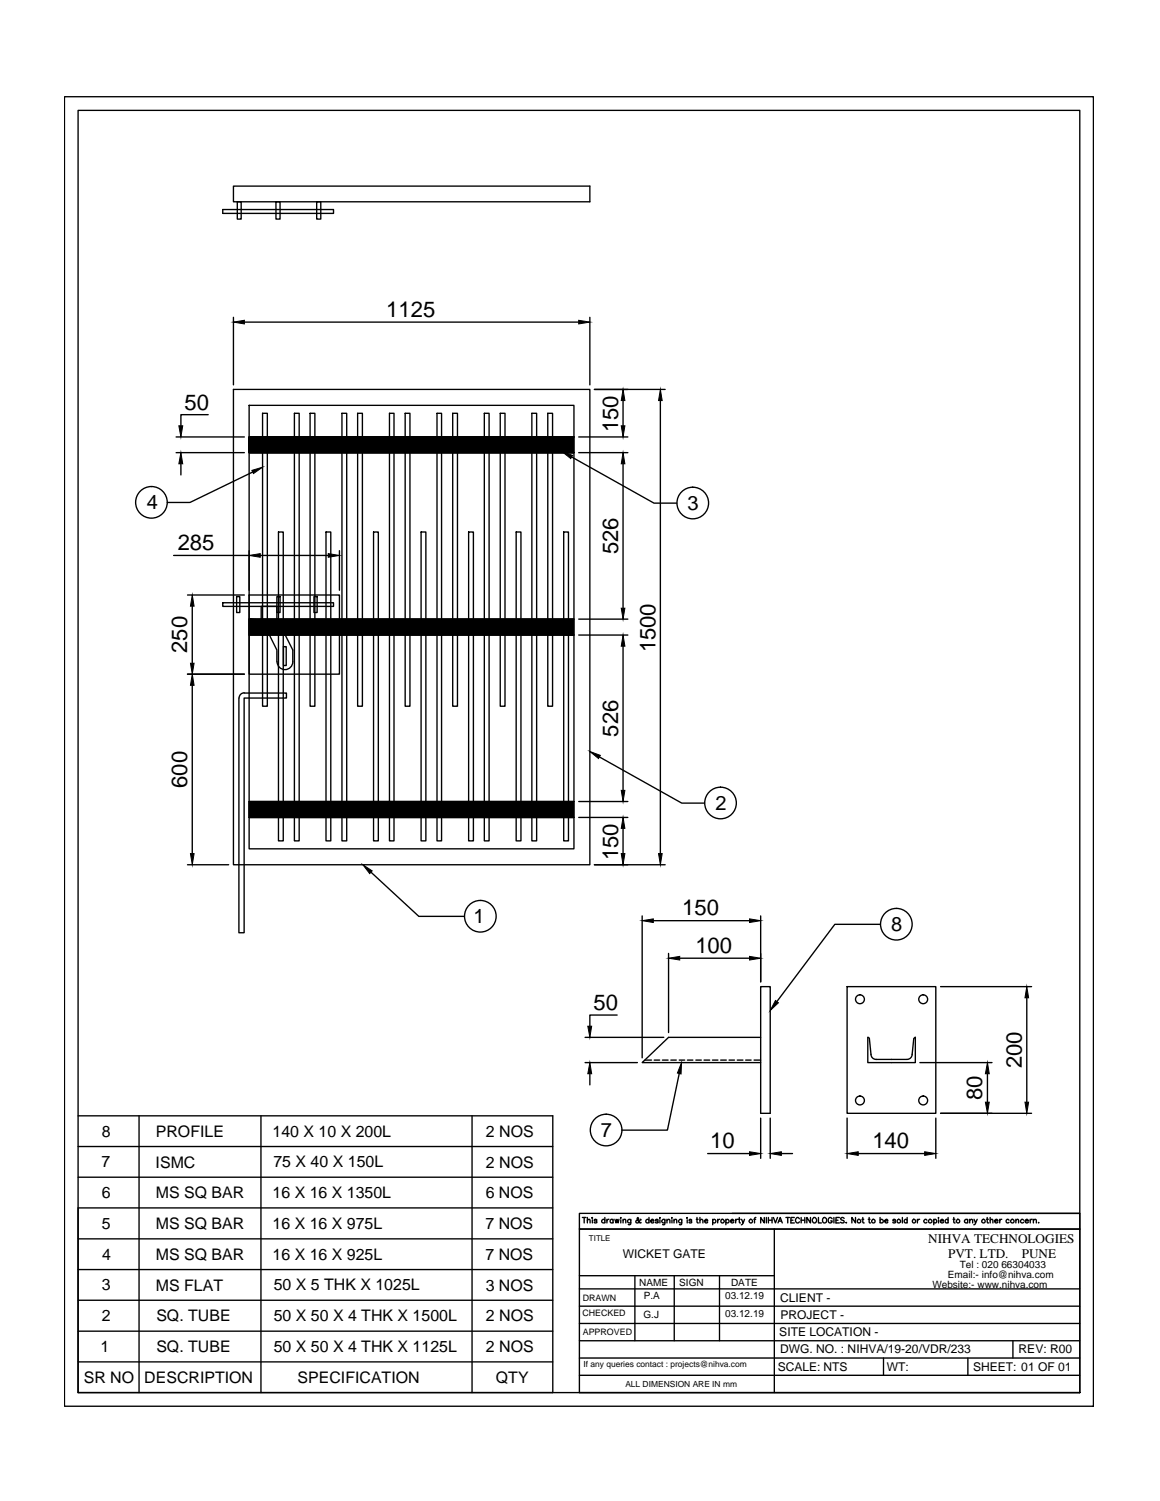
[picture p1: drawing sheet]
<svg xmlns="http://www.w3.org/2000/svg" width="216mm" height="279mm" viewBox="0 0 216 279" stroke-linecap="round" stroke-linejoin="round" font-family="sans-serif">
<!-- layer: 0 -->
<g fill="none" stroke="#000" stroke-width=".25">
<path d="M12 18h191.5v243.8h-191.5zM14.5 20.5h186.5v238.7v-33.3h-93.2v2.9h93.2h-93.2v30.4h93.2h-186.5zM41.5 39h20.6v.7h-20.6zM43.4 34.6h66.4v3h-66.4zM44.2 37.6h.7v3.2h-.7zM51.4 37.6h.7v3.2h-.7zM58.9 37.6h.8v3.2h-.8zM43.4 59.1v12.5M45.5 60h62.2M109.8 59.1v12.5M38.7 77.2h-5v2.1M43.4 72.5h66.4v88.5h-66.4z"/>
<path d="M46.4 75.5h60.4v82.5h-60.4zM110.6 72.5h13.2M116 74.6v4.7M122.9 74.6v84.3M32.8 81.3h12.7M32.8 84.3h12.7M33.7 86.3v2.1M46.4 81.3v3h60.4h-60.4v-3h60.4zM47 87.9l-11.6 5.6h-4.3M106.4 85.1l15.3 8.6h4.3M107.7 81.3h9.2M107.7 84.3h9.2"/>
<path d="M116 86.3v26.9M32.3 103.4h14.1M34.9 110.8h10.6M35.8 112.8v10.7M41.5 112.2h20.6v.7h-20.6zM44 111.1h.6v2.9h-.6zM46.4 110.8h16.8v14.7h-16.8zM46.4 102.5v7.4M48.4 103.4h12.7M51.5 111.1h.6v2.9h-.6zM58.4 111.1h.6v2.9h-.6zM63.2 102.5v7.4"/>
<path d="M106.8 115.2h-60.4v3h60.4M107.7 115.2h9.2M107.7 118.2h9.2M34.9 125.5h10.6M35.8 127.6v31.3M44.5 129.9a.95 .95 0 0 1 1-.9h7.8v.9h-7.9v43.7h-.9v-43.7M51.5 123.2v-2.2l-2.9-5.9v-2.2h2.9v2.2l3 5.9v2.2M51.6 123.2a1.46 1.46 0 0 0 1.4 1.4 1.46 1.46 0 0 0 1.5-1.4M52.8 120.4h.5v3.5h-.5zM116 120.3v26.8M106.8 149.2h-60.4v3h60.4M107.7 149.2h9.2"/>
<path d="M107.7 152.2h9.2M111.6 140.9l15.3 8.6h4.2M116 154.2v4.7M34.9 161h7.7M69.1 162.4l8.8 8.2h8.5M110.6 161h13.2M119.5 170.5v26.4M121.6 171.4h17.9M124.4 177.5v14.7M126.5 178.4h13M141.6 170.5v12.3M163.8 172.1h-8.4l-10.8 14.4"/>
<path d="M108.9 193.1h14.6M108.9 197.8h9.7M109.8 199.9v2M114.9 188.9h-5.1v2.1M120 197.3h1.3M121.8 197.3h1M123.3 197.3h1M124.9 197.3h1M126.4 199.8l-2.2 10.6h-8.4M126.4 197.3h1M127.9 197.3h1.1M129.5 197.3h1"/>
<path d="M131 197.3h1.1M132.6 197.3h1M134.1 197.3h1.1M135.7 197.3h1M137.2 197.3h1.1M138.8 197.3h1M140.3 197.3h1.3M141.6 183.7h1.8v23.5h-1.8zM141.6 193.1h-17.2l-4.9 4.7h22.1M157.7 183.7h16.5v23.5h-16.5zM161.5 193.1v4.7h8.9v-4.7M161.5 193.1l.3 .3 .3 2.9a.95 .95 0 0 0 .9 .9h5.8a.95 .95 0 0 0 1-.9l.3-2.9"/>
<path d="M170.4 193.1l-.3 .2M171.2 197.8h13.4M175.1 183.7h16.9M183.8 199.9v5.3M191.1 185.7v19.5M14.5 207.7h88.4v51.5h-88.4v-34.4h88.4M14.5 219.1h88.4M14.5 213.4h88.4M25.9 207.7v51.5M48.6 207.7v51.5M87.9 207.7v51.5M131.7 214.7h7.8"/>
<path d="M141.6 208.1v7.5M143.4 208.1v7.5M145.4 214.7h2.1M157.7 208.1v7.5M159.7 214.7h12.4M174.2 208.1v7.5M175.1 207.2h16.9M14.5 236.3h88.4M14.5 230.6h88.4M107.8 239.9h93.2M107.8 237.5h36.3M108.4 226.6h.7"/>
<path d="M108.7 226.6v1M109.3 227.2l.4-.2 .1 .6M109.3 226.6v1M110.3 226.6v.2zM110.3 227v.6M111.1 227.1l-.2-.1-.3 .1 .4 .2 .1 .3h-.3l-.2-.1M112.6 227.1a.33 .33 0 0 0-.5 0 .33 .33 0 0 0 0 .5 .33 .33 0 0 0 .5-.1M112.6 226.6v1M113 227v.6M113.3 227l-.3 .3M114.1 227.1a.31 .31 0 0 0-.5 0 .31 .31 0 0 0 0 .5 .31 .31 0 0 0 .5-.1M114.1 227v.6"/>
<path d="M114.4 227l.3 .6 .1-.6 .2 .6 .2-.6M115.5 226.6v.2zM115.5 227v.6M116 227.2l.3-.2 .2 .6M116 227v.6M117.4 227v.9h-.5M117.4 227.1a.33 .33 0 0 0-.5 0 .33 .33 0 0 0 0 .5 .33 .33 0 0 0 .5-.1M118.2 237.5v12.1M119.3 227.1l-.1-.1a.57 .57 0 0 1-.8 .6v-.3l.4-.4-.1-.3-.1 .4 .5 .6h.2M120.8 227.1a.33 .33 0 0 0-.5 0 .33 .33 0 0 0 0 .5 .33 .33 0 0 0 .5-.1M120.8 226.6v1M121.1 227.3l.6-.1a.31 .31 0 0 0-.5-.1 .31 .31 0 0 0 0 .5 .31 .31 0 0 0 .5-.1"/>
<path d="M122.5 227.1l-.2-.1h-.3v.2l.4 .1 .1 .2-.2 .1-.3-.1M122.8 226.6v.2zM122.8 227v.6M123.8 227l-.1 .9h-.4M123.8 227.1a.33 .33 0 0 0-.5 0 .33 .33 0 0 0 0 .5 .33 .33 0 0 0 .5-.1M124.1 227.2l.3-.2h.2l.1 .6M124.1 227v.6M125.1 226.6v.2zM125.1 227v.6M125.4 227.2l.4-.2 .2 .6M125.4 227v.6M125.5 237.5v12.1"/>
<path d="M126.9 227l-.1 .9h-.3M126.9 227.1a.33 .33 0 0 0-.5 0 .33 .33 0 0 0 0 .5 .33 .33 0 0 0 .5-.1M127.8 226.7h.1zM127.9 227v.6M128.7 227.1l-.2-.1-.3 .1 .4 .2 .1 .3h-.3l-.2-.1M129.6 227h.3M129.7 226.6v.9l.3 .1M130.3 227.2l.4-.2 .1 .2v.4M130.3 226.6v1M131.1 227.3h.6a.32 .32 0 0 0-.4-.3 .32 .32 0 0 0-.2 .5 .32 .32 0 0 0 .4 .1l.2-.1M132.6 227.1a.33 .33 0 0 1 .5 0 .33 .33 0 0 1 0 .5 .33 .33 0 0 1-.5-.1M132.6 227v1"/>
<path d="M133.6 227v.6M133.9 237.5v12.1M134 227l-.4 .3M135.1 227.1a.33 .33 0 0 1 .5 0 .33 .33 0 0 1 0 .5 .33 .33 0 0 1-.5-.1M135.1 227v1M136 227.3h.6a.32 .32 0 0 0-.4-.3 .32 .32 0 0 0-.2 .5 .32 .32 0 0 0 .5 .1l.1-.1M136.3 225.9h64.7M136.9 227v.6M137.3 227h-.2l-.2 .3M137.4 227h.4M137.6 226.6v.9l.2 .1M138 227l.3 .6 .3-.6"/>
<path d="M138.3 227.6l-.3 .4M140.3 227h.3M140.7 226.6l-.3 .2v.8M142.3 226.6v1l-.7-1v1M142.6 226.6v1M143 226.6v1M143 227.1h.7M143.7 226.6v1M143.9 226.6l.4 1 .4-1M144.1 228.8v30.4M144.8 227.6l.4-1 .4 1M145 227.3h.4"/>
<path d="M146.3 226.6h.7M146.6 226.6v1M147.2 227.1h.4M147.8 226.6h-.6v1h.6M148.8 226.9a.44 .44 0 0 0-.7-.1 .44 .44 0 0 0 .1 .7l.4 .1 .2-.2M149.1 227.1h.7M149.1 226.6v1M149.8 226.6v1M150.8 226.6v1l-.6-1v1M151.3 226.8a.47 .47 0 0 1 .7 .1 .47 .47 0 0 1-.2 .7 .47 .47 0 0 1-.6-.2 .47 .47 0 0 1 .1-.6zM152.3 226.6v1h.6M154.9 226.9a.44 .44 0 0 0-.7-.1 .44 .44 0 0 0 0 .6 .35 .35 0 0 0 .4 .2 .35 .35 0 0 0 .3-.3h-.3"/>
<path d="M155.2 226.6v1M155.6 227.1h.4M156.2 226.6h-.6v1h.6M157.1 226.8l-.2-.2-.5 .2 .2 .2 .4 .2 .1 .2-.2 .2-.5-.1M157.5 227.6h.1zM159.2 226.6v1l-.6-1v1M160.4 227h.4M160.6 226.6v.9l.2 .1M161.6 227h.3M161.8 226.6v.9l.2 .1M163.8 227.1a.33 .33 0 0 1 .5 0 .33 .33 0 0 1 0 .5 .33 .33 0 0 1-.5-.1M163.8 226.6v1"/>
<path d="M164.7 227.3l.5-.1a.31 .31 0 0 0-.4-.1 .31 .31 0 0 0 0 .5 .31 .31 0 0 0 .4-.1M166.7 227.1l-.2-.1-.3 .1 .4 .2v.3h-.3l-.1-.1M168 226.6v1M168.8 227.1a.31 .31 0 0 0-.4 0 .31 .31 0 0 0 0 .5 .31 .31 0 0 0 .4-.1M168.8 226.6v1M170.7 227v.6M171.2 227h-.2l-.3 .3M172.5 227.1a.33 .33 0 0 0-.5 0 .33 .33 0 0 0 0 .5 .33 .33 0 0 0 .5-.1M173.8 227.1a.31 .31 0 0 1 .4 0 .31 .31 0 0 1 0 .5 .31 .31 0 0 1-.4-.1M173.8 227v1M174.7 226.6v.2zM174.7 227v.6"/>
<path d="M175 227.3h.6a.33 .33 0 0 0-.4-.2 .33 .33 0 0 0-.2 .5 .33 .33 0 0 0 .5 0l.1-.1M176.5 227.1a.31 .31 0 0 0-.5 0 .31 .31 0 0 0 0 .5 .31 .31 0 0 0 .5-.1M176.5 226.6v1M177.4 227h.3M177.5 226.6v.9l.3 .1M180.1 227.1a.33 .33 0 0 0-.5 0 .33 .33 0 0 0 0 .5 .33 .33 0 0 0 .5-.1M180.1 227v.6M180.5 227.2l.2-.2h.3v.6M180.5 227v.6M181.3 227l.3 .6 .3-.6M181.6 227.6l-.4 .4M183.6 227h.4"/>
<path d="M183.7 226.6v.9l.3 .1M184.3 227.2l.4-.2 .1 .6M184.3 226.6v1M185.1 227.3h.6a.32 .32 0 0 0-.4-.3 .32 .32 0 0 0-.2 .5 .32 .32 0 0 0 .5 .1l.1-.1M186.1 227v.6M186.5 227h-.2l-.2 .3M187.8 227.1a.31 .31 0 0 0-.5 0 .31 .31 0 0 0 0 .5 .31 .31 0 0 0 .5-.1M189.1 227.2l.4-.2 .1 .6M189.1 227v.6M190.5 227.1a.33 .33 0 0 0-.5 0 .33 .33 0 0 0 0 .5 .33 .33 0 0 0 .5-.1M190.8 227.3h.6a.32 .32 0 0 0-.4-.3 .32 .32 0 0 0-.2 .5 .32 .32 0 0 0 .5 .1l.1-.1M191.7 227v.6"/>
<path d="M192.1 227h-.1l-.3 .3M192.3 227.2l.3-.2h.2l.1 .6M192.3 227v.6M193.3 227.6h.1M14.5 253.5h88.4M14.5 247.8h88.4M14.5 242h88.4M107.8 249.6h93.2M107.8 246.4h93.2M107.8 243.1h93.2M107.8 252.8h93.2M107.8 256h93.2"/>
<path d="M164.4 252.8v3.2M180.1 252.8v3.2M188.5 249.6v3.2"/>
<circle cx="28.2" cy="93.5" r="2.94"/>
<circle cx="128.9" cy="93.6" r="2.94"/>
<circle cx="134.1" cy="149.5" r="2.94"/>
<circle cx="89.4" cy="170.6" r="2.94"/>
<circle cx="166.8" cy="172" r="2.94"/>
<circle cx="160.1" cy="186" r=".83"/>
<circle cx="171.8" cy="186" r=".83"/>
<circle cx="112.8" cy="210.3" r="2.94"/>
<circle cx="160.1" cy="204.8" r=".83"/>
<circle cx="171.8" cy="204.8" r=".83"/>
<circle cx="134.5" cy="227.3" r=".34"/>
<circle cx="139.8" cy="227.3" r=".34"/>
<circle cx="153.5" cy="227.1" r=".48"/>
<circle cx="159.9" cy="227.3" r=".35"/>
<circle cx="162.6" cy="227.3" r=".35"/>
<circle cx="167.3" cy="227.3" r=".35"/>
<circle cx="170.1" cy="227.3" r=".34"/>
<circle cx="173.1" cy="227.3" r=".35"/>
<circle cx="178.3" cy="227.3" r=".34"/>
<circle cx="183" cy="227.3" r=".35"/>
<circle cx="188.4" cy="227.3" r=".35"/>
</g>
<g fill="#000" stroke="#000" stroke-width=".19">
<path d="M43.4 60l2.1-.4v.7zM107.7 59.6l2.1 .4-2.1 .3zM33.3 79.3h.7l-.3 2zM115.6 79.3h.7l-.3 2zM116 72.5l.3 2.1h-.7zM122.9 72.5l.3 2.1h-.6zM33.7 84.3l.3 2h-.7zM46.9 87.6l2-.6-1.7 1.2zM104.6 84l2 .8-.4 .6zM116 84.3l.3 2h-.7zM35.8 110.8l.3 2h-.7zM46.4 103.4l2-.3v.6z"/>
<path d="M61.1 103.1l2.1 .3-2.1 .3zM115.6 113.2h.7l-.3 2zM35.4 123.5h.7l-.3 2zM35.8 125.5l.3 2.1h-.7zM116 118.2l.3 2.1h-.7zM35.4 158.9h.7l-.3 2.1zM109.8 139.9l1.9 .7-.3 .6zM115.6 147.1h.7l-.3 2.1zM115.6 158.9h.7l-.3 2.1zM116 152.2l.3 2h-.7zM122.6 158.9h.6l-.3 2.1zM67.5 161l1.8 1.1-.5 .5z"/>
<path d="M119.5 171.4l2.1-.4v.7zM124.4 178.4l2.1-.4v.7zM139.5 171l2.1 .4-2.1 .3zM139.5 178l2.1 .4-2.1 .3zM109.8 197.8l.3 2.1h-.7zM109.4 191h.7l-.3 2.1zM126.8 197.8v2.1l-.7-.2zM144.3 186.2l.6 .5-1.5 1.4zM183.8 197.8l.3 2.1h-.7zM191.1 183.7l.3 2h-.6zM139.5 214.4l2.1 .3-2.1 .4zM143.4 214.7l2-.3v.7z"/>
<path d="M157.7 214.7l2-.3v.7zM172.1 214.4l2.1 .3-2.1 .4zM183.4 205.2h.7l-.3 2zM190.8 205.2h.6l-.3 2z"/>
<path d="M46.4 81.3v3h60.4zM46.4 81.3h60.4v3z"/>
<path d="M46.4 115.2v3h60.4zM46.4 115.2h60.4v3z"/>
<path d="M46.4 149.2v3h60.4zM46.4 149.2h60.4v3z"/>
</g>
<!-- layer: A-M.S. -->
<g fill="none" stroke="#000" stroke-width=".25">
<path d="M48.9 76.9h.9v54.6h-.9zM54.8 76.9h.9v79.6h-.9zM57.7 76.9h.9v54.6h-.9zM63.6 76.9h.9v79.6h-.9zM66.6 76.9h.9v54.6h-.9zM72.5 76.9h.8v79.6h-.8zM75.4 76.9h.9v54.6h-.9zM81.3 76.9h.9v79.6h-.9zM84.3 76.9h.8v54.6h-.8zM90.1 76.9h.9v79.6h-.9zM93.1 76.9h.9v54.6h-.9zM99 76.9h.9v79.6h-.9z"/>
<path d="M102 76.9h.8v54.6h-.8zM46.4 81.3h60.4M46.4 84.3h60.4M51.8 99h.9v57.5h-.9zM60.7 99h.9v57.5h-.9zM69.5 99h.9v57.5h-.9zM78.4 99h.9v57.5h-.9zM87.2 99h.9v57.5h-.9zM96.1 99h.9v57.5h-.9zM104.9 99h.9v57.5h-.9zM46.4 118.2h60.4M46.4 115.2h60.4"/>
<path d="M46.4 152.2h60.4M46.4 149.2h60.4"/>
</g>
<g font-size="4.1">
<text x="71.9" y="59">1125</text>
<text x="34.3" y="76.3">50</text>
<text x="115" y="80.5" transform="rotate(-90 115 80.5)">150</text>
<text x="33.1" y="102.5">285</text>
<text x="115" y="103.2" transform="rotate(-90 115 103.2)">526</text>
<text x="34.9" y="121.6" transform="rotate(-90 34.9 121.6)">250</text>
<text x="122" y="121.4" transform="rotate(-90 122 121.4)">1500</text>
<text x="115" y="137.1" transform="rotate(-90 115 137.1)">526</text>
<text x="34.9" y="146.7" transform="rotate(-90 34.9 146.7)">600</text>
<text x="115" y="160.1" transform="rotate(-90 115 160.1)">150</text>
<text x="127" y="170.4">150</text>
<text x="129.4" y="177.4">100</text>
<text x="110.5" y="188">50</text>
<text x="190.2" y="198.9" transform="rotate(-90 190.2 198.9)">200</text>
<text x="182.8" y="204.8" transform="rotate(-90 182.8 204.8)">80</text>
<text x="132.2" y="213.8">10</text>
<text x="162.4" y="213.8">140</text>
</g>
<g font-size="3.7">
<text x="27.3" y="94.7">4</text>
<text x="127.9" y="94.9">3</text>
<text x="133.2" y="150.7">2</text>
<text x="88.2" y="171.8">1</text>
<text x="165.8" y="173.3">8</text>
<text x="111.8" y="211.6">7</text>
</g>
<g font-size="3">
<text x="18.9" y="211.6">8</text>
<text x="29" y="211.6">PROFILE</text>
<text x="50.7" y="211.6">140 X 10 X 200L</text>
<text x="90.4" y="211.6">2 NOS</text>
<text x="18.9" y="217.3">7</text>
<text x="29" y="217.4">ISMC</text>
<text x="50.9" y="217.3">75 X 40 X 150L</text>
<text x="90.4" y="217.4">2 NOS</text>
<text x="18.9" y="223">6</text>
<text x="29" y="223.1">MS SQ BAR</text>
<text x="50.7" y="223">16 X 16 X 1350L</text>
<text x="90.4" y="223.1">6 NOS</text>
<text x="18.9" y="228.7">5</text>
<text x="29" y="228.8">MS SQ BAR</text>
<text x="50.7" y="228.7">16 X 16 X 975L</text>
<text x="90.4" y="228.8">7 NOS</text>
<text x="19" y="234.5">4</text>
<text x="29" y="234.5">MS SQ BAR</text>
<text x="50.7" y="234.5">16 X 16 X 925L</text>
<text x="90.4" y="234.5">7 NOS</text>
<text x="18.9" y="240.2">3</text>
<text x="19" y="245.9">2</text>
<text x="29" y="240.3">MS FLAT</text>
<text x="29.1" y="246">SQ. TUBE</text>
<text x="50.9" y="245.9">50 X 50 X 4 THK X 1500L</text>
<text x="50.9" y="240.2">50 X 5 THK X 1025L</text>
<text x="90.4" y="240.3">3 NOS</text>
<text x="90.4" y="246">2 NOS</text>
<text x="18.7" y="251.7">1</text>
<text x="29.1" y="251.7">SQ. TUBE</text>
<text x="50.9" y="251.7">50 X 50 X 4 THK X 1125L</text>
<text x="90.4" y="251.7">2 NOS</text>
<text x="15.6" y="257.4">SR NO</text>
<text x="26.9" y="257.4">DESCRIPTION</text>
<text x="55.4" y="257.4">SPECIFICATION</text>
<text x="92.3" y="257.4">QTY</text>
</g>
<g font-size="2.5">
<text x="172.8" y="231.4">NIHVA TECHNOLOGIES</text>
<text x="176.5" y="234.2">PVT. LTD.</text>
<text x="190.2" y="234.2">PUNE</text>
</g>
<g font-size="2.2">
<text x="115.9" y="234.2">WICKET GATE</text>
<text x="145.2" y="242.3">CLIENT -</text>
<text x="145.3" y="245.5">PROJECT -</text>
<text x="145" y="248.7">SITE LOCATION -</text>
<text x="145.2" y="251.9">DWG. NO. : NIHVA/19-20/VDR/233</text>
<text x="189.6" y="251.9">REV: R00</text>
<text x="144.8" y="255.2">SCALE: NTS</text>
<text x="165.1" y="255.2">WT:</text>
<text x="181.1" y="255.2">SHEET: 01 OF 01</text>
</g>
<g font-size="1.9">
<text x="119" y="239.4">NAME</text>
<text x="126.4" y="239.4">SIGN</text>
<text x="136.1" y="239.4">DATE</text>
<text x="173.5" y="239.7">Website:- www.nihva.com</text>
<text x="176.4" y="237.9">Email:- info@nihva.com</text>
<text x="178.6" y="236.1">Tel : 020 66304033</text>
<text x="119.8" y="245.4">G.J</text>
<text x="119.8" y="241.8">P.A</text>
<text x="135" y="241.8">03.12.19</text>
<text x="135" y="245.1">03.12.19</text>
</g>
<g font-size="1.7">
<text x="108.4" y="245">CHECKED</text>
<text x="108.5" y="242.2">DRAWN</text>
<text x="108.5" y="248.6">APPROVED</text>
</g>
<g font-size="1.6">
<text x="108.6" y="254.4">If any queries contact : projects@nihva.com</text>
<text x="116.4" y="258.1">ALL DIMENSION ARE IN mm</text>
</g>
<text font-size="1.5" x="109.6" y="231">TITLE</text>
</svg>
